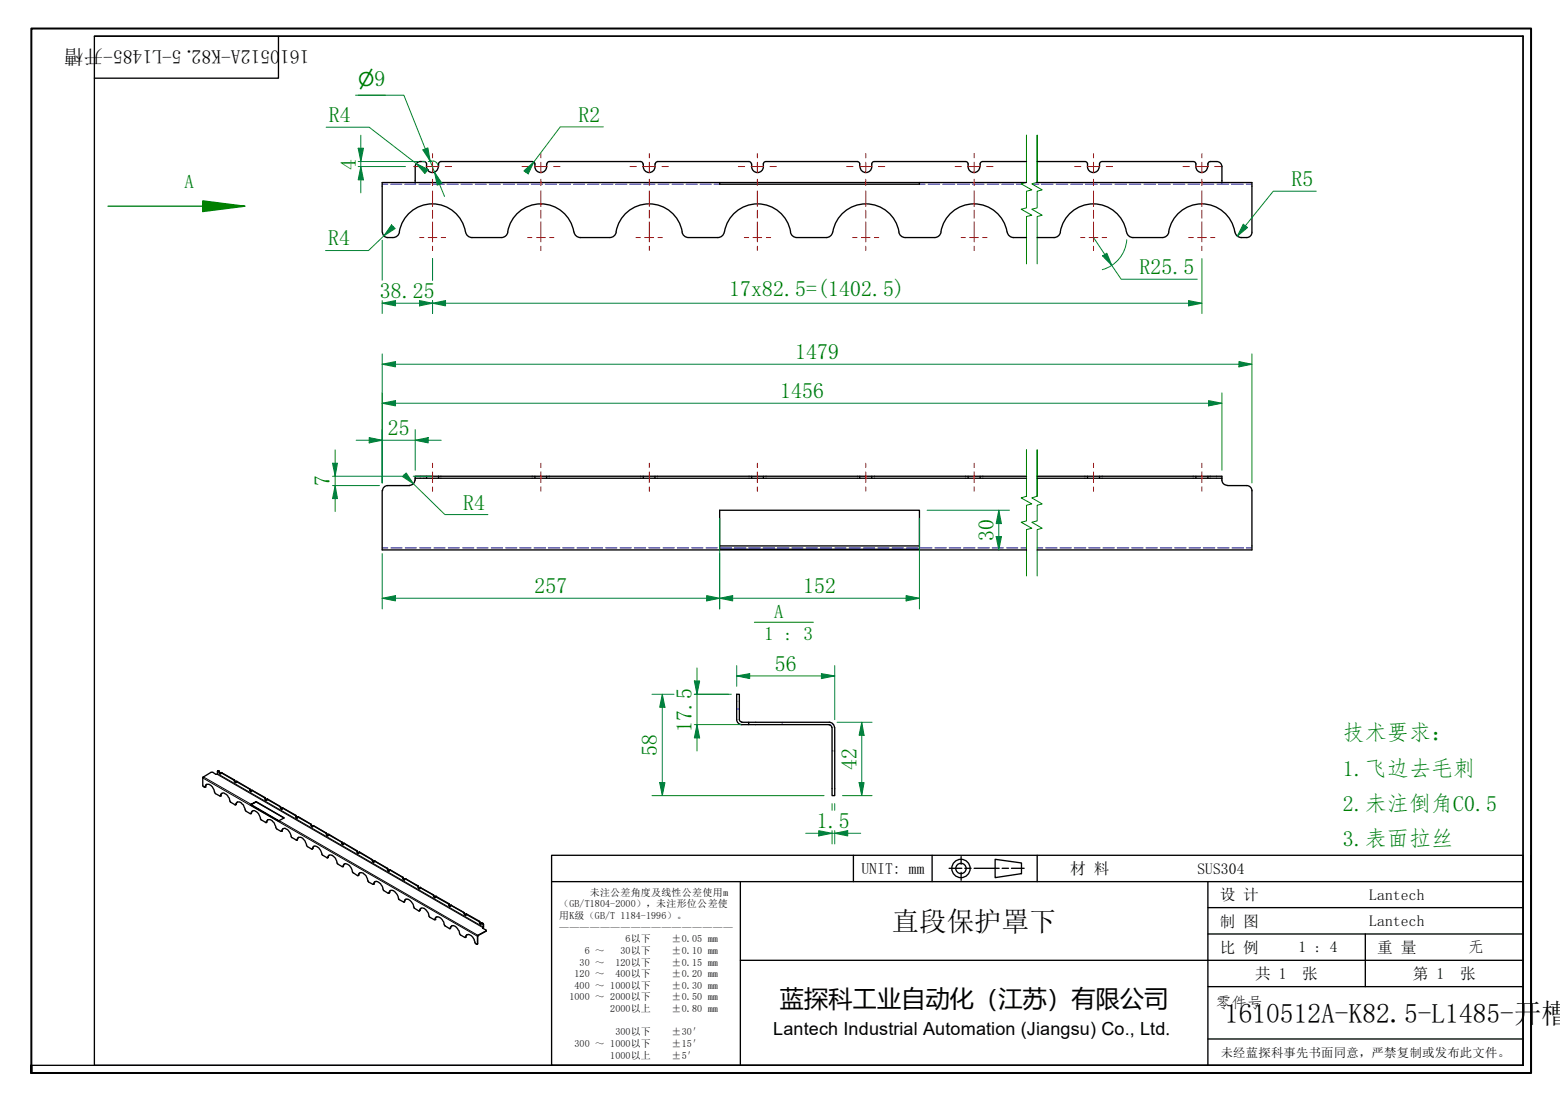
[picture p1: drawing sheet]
<svg xmlns="http://www.w3.org/2000/svg" width="297mm" height="210mm" viewBox="0 0 297 210" stroke-linecap="round" stroke-linejoin="round" font-family="sans-serif">
<g fill="none" stroke="#00f" stroke-width=".19">
<path d="M72.8 35.1h1.1M74.4 35.1h2.1M77.1 35.1h2.1M79.1 34.8v.1M79.1 35v.1M79.8 35.1h2.1M82.4 35.1h2.2M85.1 35.1h2.1M87.8 35.1h2.1M90.5 35.1h2.1M93.2 35.1h2M95.8 35.1h2.2"/>
<path d="M98.5 35.1h2.1M101.2 35.1h2.1M103.8 35.1h2.2M106.6 35.1h2M109.2 35.1h2.1M111.9 35.1h2.1M114.6 35.1h2.1M117.2 35.1h2.2M119.9 35.1h2.1M122.6 35.1h2.1M125.3 35.1h2.1M128 35.1h2.1"/>
<path d="M130.6 35.1h2.2M133.3 35.1h2.1M136 35.1h1M175.1 35.1h1M176.7 35.1h2.2M179.5 35.1h2.3M182.3 35.1h2.3M185.2 35.1h2.2M188 35.1h2.2M190.8 35.1h2.2M193.5 35.1h1.2M196.7 35.1h1.1"/>
<path d="M198.3 35.1h2.2M201.1 35.1h2.2M203.9 35.1h2.2M206.7 35.1h2.2M209.5 35.1h2.2M212.3 35.1h2.2M215 35.1h2.2M217.8 35.1h2.2M220.6 35.1h2.2M223.4 35.1h2.2M226.2 35.1h2.2M228.9 35.1h2.2"/>
<path d="M231.7 35.1h2.2M232.7 34.8v.1M232.7 35v.1M234.5 35.1h2.2M237.3 35.1h1.1M72.8 104.4h1.1M74.4 104.4h2.2M77.2 104.4h2.1M79.9 104.4h2.1M82.6 104.4h2.2M85.3 104.4h2.2M88.1 104.4h2.1"/>
<path d="M90.8 104.4h2.2M93.5 104.4h2.2M96.3 104.4h2.1M98.9 104.4h2.3M101.7 104.4h2.2M104.4 104.4h2.2M107.1 104.4h2.2M109.9 104.4h2.2M112.6 104.4h2.1M115.3 104.4h2.2M118 104.4h2.2M120.8 104.4h2.1"/>
<path d="M123.5 104.4h2.2M126.2 104.4h2.2M129 104.4h2.1M131.7 104.4h2.2M134.4 104.4h2.2M137.1 104.4h2.2M139.8 104.4h2.2M142.6 104.4h2.2M145.3 104.4h2.2M148 104.4h2.2M150.7 104.4h2.2M153.5 104.4h2.1"/>
<path d="M156.2 104.4h2.2M158.9 104.4h2.2M161.7 104.4h2.1M164.4 104.4h2.2M167.1 104.4h2.2M169.9 104.4h2.1M172.6 104.4h2.2M175.3 104.4h2.2M178 104.4h2.2M180.7 104.4h2.2M183.5 104.4h2.2M186.2 104.4h2.2"/>
<path d="M188.9 104.4h2.2M191.6 104.4h2.2M194.4 104.4h1.1M197.5 104.4h1.1M199.1 104.4h2.2M201.8 104.4h2.2M204.5 104.4h2.3M207.3 104.4h2.2M210 104.4h2.2M212.7 104.4h2.2M215.5 104.4h2.2M218.2 104.4h2.2"/>
<path d="M220.9 104.4h2.2M223.6 104.4h2.3M226.4 104.4h2.2M229.1 104.4h2.2M231.8 104.4h2.3M234.6 104.4h2.2M237.3 104.4h1.1M140.3 135h.1M140.6 135h.2M148.9 137.6v.1M148.9 137.9v.1M157.9 138h.3"/>
<path d="M158.5 138h.2M158.4 143h.2M158.7 143h.2"/>
</g>
<path d="M195.5 34.7v-8.9v8.9l-1.1 .3 2.1 1.2-1 .2v3.2l-1.1 .2 2.1 1.2-1 .2v9.1M197.5 34.7v-8.9v8.9l-1 .3 1.9 1.2-.9 .2v3.2l-1 .2 1.9 1.2-.9 .2v9.1M195.5 94.5v-8.8v8.8l-1.1 .3 2.1 1.2-1 .2v3l-1.1 .3 2.1 1.1-1 .3v8.8M197.5 94.5v-8.8v8.8l-1 .3 1.9 1.2-.9 .2v3l-1 .3 1.9 1.1-.9 .3v8.8" fill="none" stroke="#008000" stroke-width=".19"/>
<g fill="none" stroke="#000" stroke-width=".25">
<path d="M79.1 31.7v3.1M80.7 30.8a1.22 1.22 0 0 0-1.6 1M80.7 30.8l.5 .2v.7M81.2 31.8a1.11 1.11 0 0 0 1.1 1.1 1.11 1.11 0 0 0 1.1-1.1M101.3 30.8h-17.3l-.4 .2-.1 .7M101.4 30.8l.4 .2 .1 .7M101.9 31.8a1.11 1.11 0 0 0 1.1 1.1 1.11 1.11 0 0 0 1.1-1.1M104.1 31.2v.5M104.6 30.8h17.4M104.6 30.8l-.4 .2-.1 .2M122 30.8l.4 .2v.2M122.5 31.8a1.11 1.11 0 0 0 1.1 1.1 1.11 1.11 0 0 0 1.1-1.1"/>
<path d="M122.5 31.2v.5M124.7 31.2v.5M137 34.8h38.1v.3h-38.1zM137 34.8h-64.2v9.4M142.6 30.8l.4 .2 .1 .2M142.6 30.8h-17.3l-.5 .2v.2M143.1 31.8a1.11 1.11 0 0 0 1.1 1.1 1.11 1.11 0 0 0 1.2-1.1M143.1 31.2v.5M145.8 30.8l-.4 .2v.7M145.9 30.8h17.4M163.2 30.8l.4 .2 .1 .7M163.8 31.8a1.11 1.11 0 0 0 1.1 1.1 1.11 1.11 0 0 0 1.1-1.1"/>
<path d="M166.5 30.8l-.4 .2-.1 .7M166.5 30.8h17.3M175.1 34.8h20.3M183.9 30.8l.4 .2v.7M184.3 31.8a1.11 1.11 0 0 0 1.2 1.1 1.11 1.11 0 0 0 1.1-1.1M195.5 30.8h-8.4l-.4 .2-.1 .7M197.4 34.8h41v9.4M197.5 30.8h9.1M206.6 30.8l.4 .2 .1 .7M207.1 31.8a1.11 1.11 0 0 0 1.1 1.1 1.11 1.11 0 0 0 1.1-1.1M209.8 30.8l-.4 .2v.7M209.9 30.8h17.3"/>
<path d="M227.2 30.8l.4 .2 .1 .7M227.7 31.8a1.11 1.11 0 0 0 1.1 1.1 1.11 1.11 0 0 0 1.1-1.1M230.4 30.8h1.2M230.5 30.8l-.4 .2-.1 .7M231.7 30.8a.98 .98 0 0 1 1 1M232.7 31.7v3.1M72.8 44.3a.98 .98 0 0 0 1 .9M73.8 45.2h1M76.1 44.2a1.24 1.24 0 0 1-1.3 1M88.6 44.2a6.4 6.4 0 0 0-6.3-5.4 6.4 6.4 0 0 0-6.3 5.4M88.7 44.2a1.24 1.24 0 0 0 1.2 1h5.5M96.7 44.2a1.24 1.24 0 0 1-1.2 1"/>
<path d="M109.3 44.2a6.4 6.4 0 0 0-6.3-5.4 6.4 6.4 0 0 0-6.3 5.4M109.3 44.2a1.24 1.24 0 0 0 1.2 1M110.5 45.2h5.6M117.3 44.2a1.24 1.24 0 0 1-1.2 1M129.9 44.2a1.24 1.24 0 0 0 1.2 1M129.9 44.2a6.4 6.4 0 0 0-6.3-5.4 6.4 6.4 0 0 0-6.3 5.4M131.1 45.2h5.6M137.9 44.2a1.24 1.24 0 0 1-1.2 1M150.5 44.2a1.24 1.24 0 0 0 1.2 1h5.7M150.5 44.2a6.4 6.4 0 0 0-6.3-5.4 6.4 6.4 0 0 0-6.3 5.4M158.5 44.2a1.24 1.24 0 0 1-1.2 1M171.1 44.2a1.24 1.24 0 0 0 1.3 1"/>
<path d="M171.2 44.2a6.4 6.4 0 0 0-6.3-5.4 6.4 6.4 0 0 0-6.3 5.4M179.2 44.2a1.24 1.24 0 0 1-1.2 1h-5.6M191.7 44.2a6.4 6.4 0 0 0-6.2-5.4 6.4 6.4 0 0 0-6.3 5.4M191.8 44.2a1.24 1.24 0 0 0 1.2 1M193 45.2h2.5M197.5 45.2h3.2M201.9 44.2a1.24 1.24 0 0 1-1.2 1M214.5 44.2a6.4 6.4 0 0 0-6.3-5.4 6.4 6.4 0 0 0-6.3 5.4M214.5 44.2a1.24 1.24 0 0 0 1.2 1M215.7 45.2h5.6M222.6 44.2a1.24 1.24 0 0 1-1.3 1M235.1 44.2a6.4 6.4 0 0 0-6.3-5.4 6.4 6.4 0 0 0-6.3 5.4"/>
<path d="M235.2 44.2a1.24 1.24 0 0 0 1.2 1M236.3 45.2h1.1M238.4 44.3a.98 .98 0 0 1-1 .9M72.8 93.4v11.3h122.7M73.8 92.5h4.2M73.8 92.5a.98 .98 0 0 0-1 1M79 91.4a.98 .98 0 0 1-1 1M79.1 91.1h116.4M81.2 91.1v-.4h-2.1v.8M81.2 90.7h20.7v.4M83.5 90.7v.4M101.9 90.7h93.6"/>
<path d="M104.1 90.7v.4M122.5 90.7v.4M124.7 90.7v.4M137 97.2h38.1v7.4h-38.1zM143.1 90.7v.4M145.4 90.7v.4M163.7 90.7v.4M166 90.7v.4M184.3 90.7v.4M186.6 90.7v.4M197.5 90.7h35.2v.8M197.5 91.1h35.2"/>
<path d="M207.1 90.7v.4M209.4 90.7v.4M227.7 90.7v.4M230 90.7v.4M232.7 91.4a.98 .98 0 0 0 .9 1M233.7 92.5h3.7M237.4 92.5a.98 .98 0 0 1 1 1M238.4 93.4v11.3h-40.9M137 104h38.1M141.2 137.6h16.7M141.3 137.5l-.3-.1-.2-.3v-4.9h-.5v4.9a.99 .99 0 0 0 1 .9h1.3M142.6 137.6v.4h15.3"/>
<path d="M157.9 137.6a.98 .98 0 0 1 1 1M157.9 138.1l.4 .2 .1 .3M158.4 138.5v13h.5v-13M39.1 149.9h.1M39.4 149.4l-.3 .5M41.5 146.8h.1l-.2 .1-.1 .6h-.2l-.6-.4h-.3l-1.6 1v1.6l.3 .3 .2-.1a.67 .67 0 0 1 .5-.5 .67 .67 0 0 1 .7 .4l.7 1.4 .8 .4 .2-.2a.56 .56 0 0 1 .5-.4 .56 .56 0 0 1 .6 .3l.5 .7 .3 .8 .9 .5a.68 .68 0 0 1 .6-.6 .68 .68 0 0 1 .8 .5l.7 1.3 .7 .5 .3-.2a.56 .56 0 0 1 .4-.4 .56 .56 0 0 1 .6 .3l.3 .3 .5 1.1 1 .6a.68 .68 0 0 1 .6-.6 .68 .68 0 0 1 .7 .5l.6 1.2 1 .5a.66 .66 0 0 1 .5-.5 .66 .66 0 0 1 .7 .3l.3 .4 .4 1 1 .6 .1-.1a.65 .65 0 0 1 .6-.5 .65 .65 0 0 1 .6 .4l.6 1.2 1 .6a.66 .66 0 0 1 .5-.5 .66 .66 0 0 1 .7 .3l.4 .3 .4 1.1 .9 .5 .2-.4a.64 .64 0 0 1 1.1 .2l.3 .3 .3 1 1 .6h.1v-.2a.56 .56 0 0 1 .5-.4 .56 .56 0 0 1 .6 .3l.4 .4 .3 1 1 .6 .2-.1a.6 .6 0 0 1 .5-.5 .6 .6 0 0 1 .6 .3l.3 .3 .3 1.1 1 .5h.2a.56 .56 0 0 1 .4-.5 .56 .56 0 0 1 .6 .2l.5 .6 .4 .9 .8 .6 .2-.2M42 151.6h.1M42.1 147.2l2.5 1.4 .2 .4 .2 .1M42.1 147.2l2.5 1.4 .2 .5h.2v-.2M42.1 147.2l-.1 .2h-.1l-.3-.6 .2 .1v.4l.2 .1M42.1 147.2h.1M42.3 151.1l-.3 .5"/>
<path d="M45 148.9l.1-.1 2.5 1.5v.3l.3 .2M45 148.9l2.5 1.4 .3 .5h.1v-.3M45.2 152.8l-.4 .5M47.8 153.3l1-.6-1.1 .6M47.9 150.5h.1M47.9 150.5l2.6 1.4 .1 .5h.2M47.9 150.5l2.6 1.5v.3l.2 .2 .1-.3M48.1 154.5l-.3 .5M48.8 152.7l5.3 3.1-1 .6-5.4-3.1h.1l5.3 3.1M48.8 152.8l5.3 3M50.8 152.2h.1l2.5 1.4 .1 .4 .2 .1M50.8 152.2l2.5 1.4 .1 .4a.18 .18 0 0 0 .2 .2 .18 .18 0 0 0 .1-.3h.1"/>
<path d="M51 156.1l-.3 .6M53.7 153.9h.1M53.8 153.9l2.5 1.4 .1 .4 .2 .1M53.8 153.9l2.5 1.5 .2 .5 .1-.3M53.9 157.8l-.3 .5M56.6 155.6l.2-.1 2.4 1.5 .3 .5M56.6 155.6l2.6 1.4v.2a.19 .19 0 0 0 .1 .3 .19 .19 0 0 0 .3-.1v-.1M56.8 159.5l-.3 .6M59.6 157.3h.1M59.6 157.3l2.5 1.4 .3 .5M59.6 157.3l2.5 1.4 .3 .5 .1-.2 2.5 1.4M62.5 159l.1-.1 2.4 1.5"/>
<path d="M59.8 161.2l-.4 .5M62.7 162.9l-.3 .5M65 160.4l.1 .1M65.1 160.6l.2 .3M65.1 160.6a.19 .19 0 0 0 .1 .2 .19 .19 0 0 0 .2 0l.1-.2M65.1 160.5v.1M65.4 160.6h.1M65.5 160.6l2.5 1.6a.23 .23 0 0 0 0 .2 .23 .23 0 0 0 .3 .1l.1-.2 2.5 1.6M65.5 160.6l2.4 1.5 .4 .4M65.6 164.6l-.3 .5M68.3 162.3h.2l2.4 1.4v.2M68.5 166.3l-.3 .5"/>
<path d="M70.9 163.9l.3 .3M70.9 163.9v.2a.16 .16 0 0 0 .2 .1 .16 .16 0 0 0 .1-.1l.1-.1M70.9 163.9h.1M71.2 164h.1M71.3 164h.1M71.3 164l2.5 1.4 .3 .5M71.3 164l2.5 1.5 .2 .5 .2-.3 2.4 1.4 .3 .5 .3-.2M71.4 167.9l-.3 .5M74.1 170a.6 .6 0 0 1 .5-.5 .6 .6 0 0 1 .6 .4l.6 .9 .1 .4 1 .6a.7 .7 0 0 1 .6-.5 .7 .7 0 0 1 .7 .4l.5 .6 .2 .7 .9 .5a.68 .68 0 0 1 .6-.6 .68 .68 0 0 1 .8 .5l.4 .6 .1 .6 1 .6a.7 .7 0 0 1 .7-.6 .7 .7 0 0 1 .7 .4l.4 .5 .2 .9 .9 .5 .1-.1M74.1 170l-.1 .2M74.2 165.6h.1M74.2 165.6l2.6 1.5v.3l.2 .2"/>
<path d="M74.2 165.6v.1M74.4 169.6l-.3 .4M77.1 167.4h.1M77.2 167.4h.1M77.2 167.4l2.4 1.4 .2 .4 .1 .1M77.2 167.4l2.4 1.4v.2a.17 .17 0 0 0 .1 .3 .17 .17 0 0 0 .2-.2h.1M77.3 171.3l-.3 .5M80 169.1l2.5 1.4 .1 .3 .3 .2M80 169.1l2.5 1.4 .2 .5h.2v-.3l2.6 1.5v.2a.17 .17 0 0 0 .1 .2 .17 .17 0 0 0 .2-.1l.1-.1M80.2 173l-.3 .5M82.8 175.2h.1M82.9 170.7l2.6 1.4 .1 .5h.2"/>
<path d="M82.9 170.7h.1M83.1 174.7l-.3 .5M85.7 176.8l.1-.1a.64 .64 0 0 1 .6-.4 .64 .64 0 0 1 .6 .5l.4 .6 .2 .6 1 .6a.67 .67 0 0 1 .5-.6 .67 .67 0 0 1 .8 .3l.4 .6 .2 .8 .2 .2 .2-.2M85.7 176.8v.1M85.9 172.4h.1M85.9 172.4l2.5 1.4 .1 .4 .2 .1M86 176.4l-.3 .4M88.3 173.8l.2 .5h.2l.1-.2 2.4 1.4 .1 .2a.19 .19 0 0 0 .1 .3 .19 .19 0 0 0 .2-.1l.2-.2 .3 .4v.5l-.2 .2M88.7 174.1l2.6 1.4 .1 .4 .2 .1M89 178l-.3 .5h-.1M90.9 178.3v1.6M91.6 175.8l.4 .3v.5l-.1 .2 .6 .3v.2l-1.5 .9-.1 .1 1.6-.9 .1-.2"/>
</g>
<path d="M143.6 118.5h11.3" fill="none" stroke="#008000" stroke-width=".19"/>
<g fill="none" stroke="#000" stroke-width=".19">
<path d="M38.6 148.2l52.3 30.1M38.7 148l9.1 5.2M39.1 149.8h.1M41.3 147.5l50.6 29.3M41.4 147.4l50.6 29.2M41.6 146.8h.1M41.7 146.9h.1M41.7 147h.1M41.7 147.1h.1M42 151.5h.1M42.1 147.2h.1M44.6 148.6h.1"/>
<path d="M44.7 148.7l-.1 .1M44.7 148.8h-.1M44.9 153.2h.1M45.1 148.8l-.1 .1M47.5 150.3h.1M47.6 150.4h.1M47.6 150.5h.1M47.9 154.8l-.1 .1M47.9 150.5h.1M50.5 151.9l-.1 .1M50.5 152.1h.1M50.5 152.1v.1"/>
<path d="M50.7 156.6h.1M50.9 152.2h.1M53.1 156.3l37.9 21.9M53.3 153.6h.1M53.4 153.8h.1M53.7 158.2v.1M53.8 153.9h.1M56.3 155.3v.1M56.4 155.4l-.1 .1M56.4 155.5h-.1M56.6 159.9h.1M56.8 155.5l-.1 .1"/>
<path d="M59.2 157h.1M59.2 157.1h.1M59.2 157.2h.1M59.6 157.3h.1M62.1 158.7h.1M62.2 158.8h.1M62.2 158.8v.1M62.6 158.9l-.1 .1M59.6 161.6h-.1M62.4 163.3h.1M65 160.4h.1M65.1 160.5h.1"/>
<path d="M65.1 160.6h.1M65.4 164.9l-.1 .1M65.5 160.6h.1M67.9 162v.1M68 162.2v.1M68.3 166.7h.1M68.5 162.3h-.1M70.8 163.7h.1M70.9 163.9h.1M71.2 168.3v.1M71.3 164h.1M73.8 165.4l-.1 .1"/>
<path d="M73.8 165.6h.1M73.9 165.5l-.1 .1M74.1 170h.1M74.2 165.6v.1M76.6 167.1h.1M76.7 167.2h.1M76.8 167.3l-.1 .1M77 171.7h.1M77.2 167.4h.1M79.6 168.8h.1M79.6 169h.1M79.7 168.9h-.1"/>
<path d="M79.9 173.4h.1M80 169.1h.1M82.5 170.5h.1M82.5 170.6h.1M82.6 170.7h-.1M82.8 175.1h.1M83 170.7l-.1 .1M85.5 172.1l-.1 .1M85.5 172.4h.1M85.5 172.2v.1M85.8 176.8h-.1M85.9 172.4h.1"/>
<path d="M88.3 173.8h.1M88.4 174h.1M88.5 174l-.1 .1M88.6 178.5h.1M88.8 174.1v.1M90.9 179.7v.1M91.3 175.5h-.1M91.3 175.7h.1M91.4 175.6l-.1 .1M91.7 175.8h.1M91.9 175.9h.1M92 176.1h.1"/>
<path d="M92.5 177.3v.1"/>
</g>
<path d="M38.6 39.3h8" fill="none" stroke="#008000" stroke-width=".25"/>
<path d="M38.6 38.3l8 1-8 1z" fill="#008000"/>
<path d="M20.6 39.3h18M38.6 38.3l8 1-8 1z" fill="none" stroke="#008000" stroke-width=".25"/>
<path d="M6 204.4v-1.5v1.5M6 202.9v-197.5h285.5v199h-285.5" fill="none" stroke="#000" stroke-width=".38"/>
<path d="M18 6.9h272v196h-272zM18 6.9h272M53 6.9v8h-35M290 6.9v196h-284" fill="none" stroke="#000" stroke-width=".25"/>
<g fill="none" stroke="#000" stroke-width=".25">
<path d="M105 162.9h185v40h-185zM105 167.9h185M141 167.9v35M162.5 162.9v5M177.5 162.9v5M180.7 165.4h2.4M183 163.2v1.4M183 166.2v1.5M183.7 165.4h1.2M185.5 165.4h4.7M189.5 163.7l5 .7v2l-5 .8zM190.8 165.4h1.2"/>
<path d="M192.6 165.4h2.4M197.5 162.9v5M230 167.9v35M230 177.9h60M230 172.9h60M260 177.9v10M291.5 162.9v41.5h-186.5M141 182.9h149M230 197.9h60M230 187.9h60"/>
<circle cx="183" cy="165.4" r="1.75"/>
<circle cx="183" cy="165.4" r=".98"/>
</g>
<g fill="none" stroke="#f00" stroke-width=".19">
<path d="M78.7 31.7h1.2M81.2 31.7h2.4M82.4 29.2v.9M82.4 30.9v2M82.4 34.1v1.2M82.4 36.4v2.9M84.8 31.7h1.2M99.4 31.7h1.2M101.8 31.7h2.4M103 29.2v.9M103 30.9v2M103 34.1v1.2"/>
<path d="M103 36.4v2.9M105.4 31.7h1.2M204.6 31.7h1.2M207 31.7h2.4M208.2 29.2v.9M208.2 30.9v2M208.2 34.1v1.2M208.2 36.4v2.9M210.6 31.7h1.2M225.2 31.7h1.2M227.6 31.7h2.5M228.9 29.2v.9"/>
<path d="M228.9 30.9v2M228.9 34.1v1.2M231.3 31.7h1.2M79.9 45.2h.8M81.5 45.2h1.7M82.4 40v1.6M82.4 42.3v3.8M82.4 46.9v.8M84 45.2h.8M100.5 45.2h.8M102.2 45.2h1.6M103 40v1.6"/>
<path d="M103 42.3v3.8M103 46.9v.8M104.6 45.2h.9M205.7 45.2h.9M207.4 45.2h1.6M208.2 40v1.6M208.2 42.3v3.8M208.2 46.9v.8M209.9 45.2h.8"/>
</g>
<g fill="none" stroke="#f00" stroke-width=".19">
<path d="M82.4 88.2v.9M82.4 89.9v.9M82.4 91v.9M82.4 92.7v.9M103 88.2v.9M103 89.9v.9M103 91v.9M103 92.7v.9M208.2 88.2v.9M208.2 89.9v.9M208.2 91v.9M208.2 92.7v.9"/>
<path d="M228.9 88.2v.9M228.9 89.9v.9M228.9 91v.9M228.9 92.7v.9"/>
</g>
<path d="M72.8 57.8h2.5" fill="none" stroke="#00803f" stroke-width=".19"/>
<path d="M72.8 57.8l2.5-.6v1.1z" fill="#00803f"/>
<path d="M72.8 57.8l2.5-.6v1.1zM79.9 57.8h2.5" fill="none" stroke="#00803f" stroke-width=".19"/>
<path d="M79.9 57.2l2.5 .6-2.5 .5z" fill="#00803f"/>
<path d="M72.8 45.8v7.6M72.8 57.2v2.5M75.3 57.8h4.6M79.9 57.2l2.5 .6-2.5 .5zM82.4 49.2v4.2M82.4 57.2v2.5M63.8 92.5v2.5" fill="none" stroke="#00803f" stroke-width=".19"/>
<path d="M228.9 36.4v2.9M226.3 45.2h.9M228 45.2h1.7M228.9 40v1.6M228.9 42.3v3.8M228.9 46.9v.8M230.5 45.2h.8" fill="none" stroke="#f00" stroke-width=".19"/>
<path d="M63.8 92.5l.5 2.5h-1z" fill="#00803f"/>
<path d="M63.8 92.5l.5 2.5h-1zM63.8 88.2v2.5" fill="none" stroke="#00803f" stroke-width=".19"/>
<path d="M63.3 88.2h1l-.5 2.5z" fill="#00803f"/>
<path d="M63.3 88.2h1l-.5 2.5zM63.3 92.5h9M63.3 90.7h13.5M63.8 85.7v2.5M63.8 90.7v1.8M63.8 95v2.4M70.3 83.9h2.5M78.7 90.7h3.5M82.4 90.7h.1" fill="none" stroke="#00803f" stroke-width=".19"/>
<path d="M70.3 83.3l2.5 .6-2.5 .5z" fill="#00803f"/>
<path d="M70.3 83.3l2.5 .6-2.5 .5zM79.1 83.9h2.4" fill="none" stroke="#00803f" stroke-width=".19"/>
<path d="M79.1 83.9l2.4-.6v1.1z" fill="#00803f"/>
<path d="M72.8 76.8h2.5M67.8 83.9h2.5M72.8 83.9h6.3M72.8 81.8v10.2M79.1 83.9l2.4-.6v1.1zM79.1 81.8v7.8M81.5 83.9h2.5" fill="none" stroke="#00803f" stroke-width=".19"/>
<path d="M72.8 76.8l2.5-.5v1z" fill="#00803f"/>
<path d="M72.8 76.8l2.5-.5v1zM230.1 76.8h2.6" fill="none" stroke="#00803f" stroke-width=".19"/>
<path d="M230.1 76.3l2.6 .5-2.6 .5z" fill="#00803f"/>
<path d="M72.8 74.8v17.2M75.3 76.8h154.8M230.1 76.3l2.6 .5-2.6 .5zM232.7 74.8v14.8M77 90.4l1.7 1.8" fill="none" stroke="#00803f" stroke-width=".19"/>
<path d="M76.6 90.8l.7-.7 1.4 2.1z" fill="#00803f"/>
<path d="M72.8 69.4h2.5M76.6 90.8l.7-.7 1.4 2.1zM77 90.4l1 1.1M78.7 92.2l6 5.8h8.2" fill="none" stroke="#00803f" stroke-width=".19"/>
<path d="M72.8 69.4l2.5-.5v1z" fill="#00803f"/>
<path d="M72.8 69.4l2.5-.5v1zM235.9 69.4h2.5" fill="none" stroke="#00803f" stroke-width=".19"/>
<path d="M235.9 68.9l2.5 .5-2.5 .5z" fill="#00803f"/>
<path d="M68.7 31.7v2.6M72.8 67.4v24.6M75.3 69.4h160.6M235.9 68.9l2.5 .5-2.5 .5zM238.4 67.4v24.6" fill="none" stroke="#00803f" stroke-width=".19"/>
<path d="M68.7 31.7l.5 2.6h-1z" fill="#00803f"/>
<path d="M68.7 31.7l.5 2.6h-1zM68.7 28.2v2.6" fill="none" stroke="#00803f" stroke-width=".19"/>
<path d="M68.2 28.2h1l-.5 2.6z" fill="#00803f"/>
<path d="M68.2 18.1h5.2M68.2 28.2h1l-.5 2.6zM68.2 31.7h9M68.2 30.8h11.5M68.7 25.8v2.4M68.7 30.8v.9M68.7 34.3v2.4M80.4 30.8h.5M81.5 30.8h.7M82.4 30.8h.1M82.7 32.8l1 2.3" fill="none" stroke="#00803f" stroke-width=".19"/>
<path d="M82.7 32.8l1.4 2.1-.9 .4z" fill="#00803f"/>
<path d="M81 28.4l.9 2.3M82.7 32.8l1.4 2.1-.9 .4z" fill="none" stroke="#00803f" stroke-width=".19"/>
<path d="M80.5 28.5l1-.3 .4 2.5z" fill="#00803f"/>
<path d="M67.7 18.1h9.2l5.8 14.7M79.2 31.2l2 1.5M80.5 28.5l1-.3 .4 2.5zM82.2 30.6l-.1 .1M82.4 30.6a1.11 1.11 0 0 1 1 1M83.7 35.1l.9 2.3" fill="none" stroke="#00803f" stroke-width=".19"/>
<path d="M79.2 31.2l2.3 1.1-.6 .8z" fill="#00803f"/>
<path d="M62.1 24.2h8.2l8.9 7M79.2 31.2l2.3 1.1-.6 .8zM80 31.7l1.2 1M74.9 43.2l-1.8 1.7" fill="none" stroke="#00803f" stroke-width=".19"/>
<path d="M74.5 42.8l.7 .7-2.1 1.4z" fill="#00803f"/>
<path d="M73.1 44.9l-2.9 2.8h-8.2M74.5 42.8l.7 .7-2.1 1.4zM74.9 43.2l-1.1 1M237.2 43l-1.6 2" fill="none" stroke="#00803f" stroke-width=".19"/>
<path d="M236.7 42.7l.9 .6-2 1.7z" fill="#00803f"/>
<path d="M101.7 30.8l-1.6 2.1M250.6 36.4h-8.2l-6.1 7.6 .9-1M236.7 42.7l.9 .6-2 1.7z" fill="none" stroke="#00803f" stroke-width=".19"/>
<path d="M99.8 32.5l1.9-1.7-1.1 2.3z" fill="#00803f"/>
<path d="M99.8 32.5l1.9-1.7-1.1 2.3zM101.3 31.2l-1.2 1.7M114.9 24.2h-8.2l-5 6.6M126.1 132.2v2.5" fill="none" stroke="#00803f" stroke-width=".19"/>
<path d="M126.1 132.2l.5 2.5h-1z" fill="#00803f"/>
<path d="M126.1 132.2l.5 2.5h-1zM126.1 149.1v2.4" fill="none" stroke="#00803f" stroke-width=".19"/>
<path d="M125.6 149.1h1l-.5 2.4z" fill="#00803f"/>
<path d="M124.1 132.2h4.2M126.1 134.7v14.4M132.2 132.2h6.5M164.1 137.6v2.5M124.1 151.5h32.8M125.6 149.1h1l-.5 2.4z" fill="none" stroke="#00803f" stroke-width=".19"/>
<path d="M164.1 137.6l.4 2.5h-.9z" fill="#00803f"/>
<path d="M164.1 137.6l.4 2.5h-.9zM164.1 149.1v2.4" fill="none" stroke="#00803f" stroke-width=".19"/>
<path d="M163.6 149.1h.9l-.4 2.4z" fill="#00803f"/>
<path d="M140.3 128.7h2.4M159.4 137.6h6.7M160.4 151.5h5.7M163.6 149.1h.9l-.4 2.4zM164.1 140.1v9" fill="none" stroke="#00803f" stroke-width=".19"/>
<path d="M140.3 128.7l2.4-.4v1z" fill="#00803f"/>
<path d="M140.3 128.7l2.4-.4v1zM156.4 128.7h2.5" fill="none" stroke="#00803f" stroke-width=".19"/>
<path d="M156.4 128.3l2.5 .4-2.5 .6z" fill="#00803f"/>
<path d="M140.3 126.8v3.9M142.7 128.7h13.7M156.4 128.3l2.5 .4-2.5 .6zM158.9 126.8v10.3M155.9 158.7h2.5" fill="none" stroke="#00803f" stroke-width=".19"/>
<path d="M155.9 158.2l2.5 .5-2.5 .5z" fill="#00803f"/>
<path d="M155.9 158.2l2.5 .5-2.5 .5zM158.9 158.7h2.5" fill="none" stroke="#00803f" stroke-width=".19"/>
<path d="M158.9 158.7l2.5-.5v1z" fill="#00803f"/>
<path d="M132.7 129.7v2.5M153.4 158.7h2.5M158.4 158.7h.5M158.4 153.1v1.2M158.4 158.2v2.6M158.9 158.7l2.5-.5v1zM158.9 153.1v1.2M158.9 158.2v2.6M161.4 158.7h2.5" fill="none" stroke="#00803f" stroke-width=".19"/>
<g fill="none" stroke="#f00" stroke-width=".19">
<path d="M123.6 88.2v.9M123.6 89.9v.9M123.6 91v.9M123.6 92.7v.9M144.2 88.2v.9M144.2 89.9v.9M144.2 91v.9M144.2 92.7v.9M164.8 88.2v.9M164.8 89.9v.9M164.8 91v.9M164.8 92.7v.9"/>
<path d="M185.5 88.2v.9M185.5 89.9v.9M185.5 91v.9M185.5 92.7v.9"/>
</g>
<g fill="none" stroke="#f00" stroke-width=".19">
<path d="M120 31.7h1.2M122.4 31.7h2.4M123.6 29.2v.9M123.6 30.9v2M123.6 34.1v1.2M123.6 36.4v2.9M126 31.7h1.3M140.6 31.7h1.2M143 31.7h2.4M144.2 29.2v.9M144.2 30.9v2M144.2 34.1v1.2"/>
<path d="M144.2 36.4v2.9M146.6 31.7h1.2M161.2 31.7h1.2M163.6 31.7h2.5M164.8 29.2v.9M164.8 30.9v2M164.8 34.1v1.2M164.8 36.4v2.9M167.3 31.7h1.2M181.9 31.7h1.2M184.3 31.7h2.4M185.5 29.2v.9"/>
<path d="M185.5 30.9v2M185.5 34.1v1.2M185.5 36.4v2.9M187.9 31.7h1.2M121.1 45.2h.8M122.7 45.2h1.8M123.6 40v1.6M123.6 42.3v3.8M123.6 46.9v.8M125.3 45.2h.8M141.7 45.2h.9M143.4 45.2h1.6"/>
<path d="M144.2 40v1.6M144.2 42.3v3.8M144.2 46.9v.8M145.9 45.2h.8M162.4 45.2h.8M164 45.2h1.7M164.8 40v1.6M164.8 42.3v3.8M164.8 46.9v.8M166.5 45.2h.8M183 45.2h.8M184.7 45.2h1.6"/>
<path d="M185.5 40v1.6M185.5 42.3v3.8M185.5 46.9v.8M187.1 45.2h.9"/>
</g>
<path d="M132.2 129.7h1l-.5 2.5z" fill="#00803f"/>
<path d="M132.2 129.7h1l-.5 2.5zM132.7 138v2.6" fill="none" stroke="#00803f" stroke-width=".19"/>
<path d="M132.7 138l.5 2.6h-1z" fill="#00803f"/>
<path d="M82.4 57.8h2.4M132.2 132.2h7.1M132.2 138h8.9M132.7 138l.5 2.6h-1zM132.7 127.2v2.5M132.7 132.2v5.8M132.7 140.6v2.4" fill="none" stroke="#00803f" stroke-width=".19"/>
<path d="M82.4 57.8l2.4-.6v1.1z" fill="#00803f"/>
<path d="M82.4 57.8l2.4-.6v1.1zM226.3 57.8h2.6" fill="none" stroke="#00803f" stroke-width=".19"/>
<path d="M226.3 57.2l2.6 .6-2.6 .5z" fill="#00803f"/>
<path d="M82.4 49.2v4.2M82.4 57.2v2.5M84.8 57.8h141.5M210.4 48.5l1.3 2.1M226.3 57.2l2.6 .6-2.6 .5zM228.9 49.2v10.5" fill="none" stroke="#00803f" stroke-width=".19"/>
<path d="M209.9 48.7l.9-.5 .9 2.4z" fill="#00803f"/>
<path d="M208.2 45.2l2.2 3.3M209.9 48.7l.9-.5 .9 2.4zM211.7 50.6l1.8 2.6h14.5M214.6 45.7a6.4 6.4 0 0 1-4.7 5.7M72.8 114h2.5" fill="none" stroke="#00803f" stroke-width=".19"/>
<path d="M72.8 114l2.5-.6v1.1z" fill="#00803f"/>
<path d="M72.8 114l2.5-.6v1.1zM134.6 114h2.4" fill="none" stroke="#00803f" stroke-width=".19"/>
<path d="M134.6 113.4l2.4 .6-2.4 .5z" fill="#00803f"/>
<path d="M72.8 105.4v10.6M75.3 114h59.3M134.6 113.4l2.4 .6-2.4 .5zM137 114h2.5M137 105.4v10.6" fill="none" stroke="#00803f" stroke-width=".19"/>
<path d="M137 114l2.5-.6v1.1z" fill="#00803f"/>
<path d="M137 114l2.5-.6v1.1zM172.5 114h2.6" fill="none" stroke="#00803f" stroke-width=".19"/>
<path d="M172.5 113.4l2.6 .6-2.6 .5z" fill="#00803f"/>
<path d="M137 98.7v17.3M175.1 98.7v17.3M190.2 97.2v2.5M139.5 114h33M172.5 113.4l2.6 .6-2.6 .5z" fill="none" stroke="#00803f" stroke-width=".19"/>
<path d="M190.2 97.2l.5 2.5h-1z" fill="#00803f"/>
<path d="M190.2 97.2l.5 2.5h-1zM190.2 102.2v2.5" fill="none" stroke="#00803f" stroke-width=".19"/>
<path d="M189.7 102.2h1l-.5 2.5z" fill="#00803f"/>
<path d="M176.5 97.2h15.7M190.2 99.7v2.5M189.7 102.2h1l-.5 2.5z" fill="none" stroke="#00803f" stroke-width=".19"/>
<g font-size="5.2">
<text x="169.8" y="177.3">直段保护罩下</text>
<text x="233.2" y="194.8">1610512A-K82.5-L1485-开槽</text>
</g>
<text font-size="4.6" x="148.5" y="191.9">蓝探科工业自动化（江苏）有限公司</text>
<g font-size="4.2" fill="#008000">
<text x="71.3" y="16.4">9</text>
<text x="62.6" y="23.2">R4</text>
<text x="110.2" y="23.1">R2</text>
<text x="67.8" y="32.3" transform="rotate(-90 67.8 32.3)">4</text>
<text x="245.9" y="35.3">R5</text>
<text x="62.5" y="46.7">R4</text>
<text x="217" y="52.2">R25.5</text>
<text x="72.3" y="56.7">38.25</text>
<text x="138.8" y="56.3">17x82.5=(1402.5)</text>
<text x="151.4" y="68.4">1479</text>
<text x="148.5" y="75.8">1456</text>
<text x="73.9" y="82.8">25</text>
<text x="62.7" y="92.6" transform="rotate(-90 62.7 92.6)">7</text>
<text x="88.2" y="97.1">R4</text>
<text x="189.2" y="103.1" transform="rotate(-90 189.2 103.1)">30</text>
<text x="101.8" y="112.9">257</text>
<text x="152.9" y="112.9">152</text>
<text x="147.5" y="127.7">56</text>
<text x="125.1" y="144" transform="rotate(-90 125.1 144)">58</text>
<text x="131.7" y="139.4" transform="rotate(-90 131.7 139.4)">17.5</text>
<text x="255.7" y="141">技术要求：</text>
<text x="163.1" y="146.7" transform="rotate(-90 163.1 146.7)">42</text>
<text x="255.7" y="147.7">1.飞边去毛刺</text>
<text x="255.7" y="154.5">2.未注倒角C0.5</text>
<text x="155.5" y="157.7">1.5</text>
<text x="255.7" y="161.2">3.表面拉丝</text>
</g>
<text font-size="3.7" x="58.9" y="9.6" transform="rotate(180 58.9 9.6)">1610512A-K82.5-L1485-开槽</text>
<g font-size="3.7" fill="#008000">
<text x="35.1" y="35.8">A</text>
<text x="147.4" y="117.6">A</text>
<text x="145.5" y="121.9">1 : 3</text>
</g>
<text font-size="3.6" fill="#008000" x="68.2" y="16.4">⌀</text>
<text font-size="3.4" x="147.2" y="197.1">Lantech Industrial Automation (Jiangsu) Co., Ltd.</text>
<g font-size="3">
<text x="164" y="166.4">UNIT: mm</text>
<text x="203.8" y="166.5">材 料</text>
<text x="228" y="166.4">SUS304</text>
<text x="232.3" y="171.5">设 计</text>
<text x="260.7" y="171.4">Lantech</text>
<text x="232.3" y="176.5">制 图</text>
<text x="260.7" y="176.4">Lantech</text>
<text x="232.3" y="181.5">比 例</text>
<text x="247.3" y="181.4">1 : 4</text>
<text x="262.3" y="181.5">重 量</text>
<text x="279.5" y="181.4">无</text>
<text x="231.5" y="191.9">零件号</text>
<text x="239" y="186.5">共 1</text>
<text x="248" y="186.5">张</text>
<text x="269" y="186.5">第 1</text>
<text x="278" y="186.5">张</text>
</g>
<text font-size="2.3" x="232.5" y="201.3">未经蓝探科事先书面同意，严禁复制或发布此文件。</text>
<g font-size="1.9">
<text x="106.5" y="172.8">（GB/T1804-2000），未注形位公差使</text>
<text x="112.3" y="170.6">未注公差角度及线性公差使用m</text>
<text x="106.5" y="175">用K级（GB/T 1184-1996）。</text>
<text x="106.5" y="177.3">—————————————————</text>
<text x="119.1" y="179.5">6以下</text>
<text x="127.9" y="179.5">±0.05 mm</text>
<text x="110.4" y="183.9">30 ～</text>
<text x="111.4" y="181.7">6 ～</text>
<text x="117.2" y="183.9">120以下</text>
<text x="118.2" y="181.7">30以下</text>
<text x="127.9" y="181.7">±0.10 mm</text>
<text x="127.9" y="183.9">±0.15 mm</text>
<text x="108.5" y="190.5">1000 ～ 2000以下</text>
<text x="109.4" y="186.1">120 ～</text>
<text x="109.4" y="188.3">400 ～ 1000以下</text>
<text x="117.2" y="186.1">400以下</text>
<text x="127.9" y="186.1">±0.20 mm</text>
<text x="127.9" y="188.3">±0.30 mm</text>
<text x="127.9" y="190.5">±0.50 mm</text>
<text x="116.2" y="192.8">2000以上</text>
<text x="117.2" y="197.2">300以下</text>
<text x="127.9" y="192.8">±0.80 mm</text>
<text x="127.9" y="197.2">±30′</text>
<text x="109.4" y="199.4">300 ～ 1000以下</text>
<text x="116.2" y="201.6">1000以上</text>
<text x="127.9" y="199.4">±15′</text>
<text x="127.9" y="201.6">±5′</text>
</g>
</svg>
